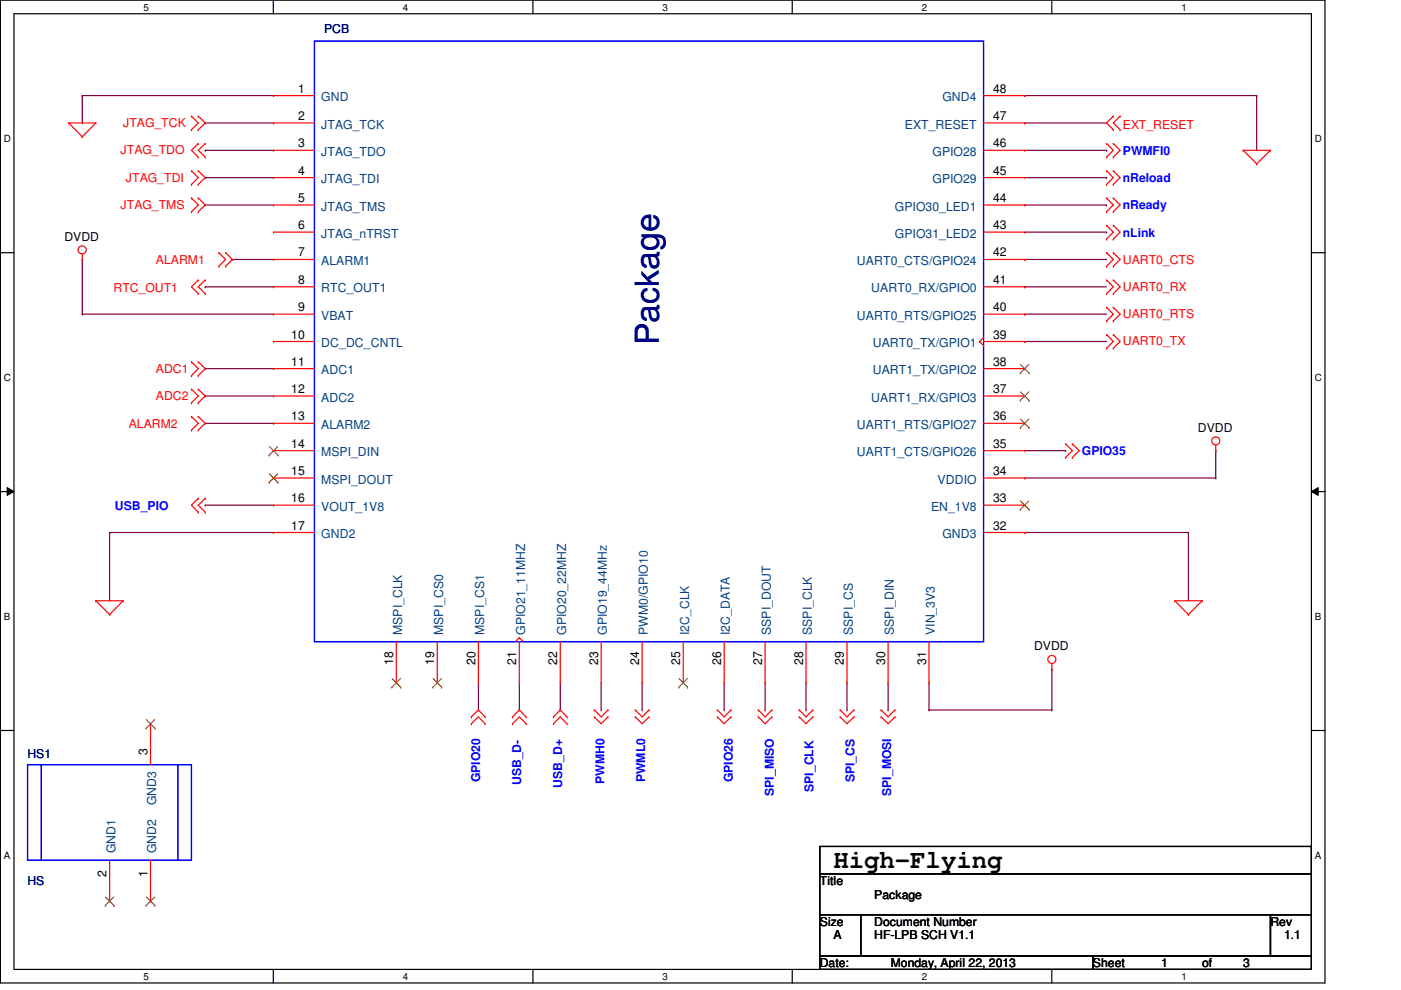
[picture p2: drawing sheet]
<svg xmlns="http://www.w3.org/2000/svg" width="297mm" height="210mm" viewBox="0 0 297 210" stroke-linecap="round" stroke-linejoin="round" font-family="sans-serif">
<path d="M.1 0h280.8v208.5h-280.8zM3 2.9h275v202.7h-275z" fill="none" stroke="#000" stroke-width=".25"/>
<g fill="#fff">
<path d="M30.4 .3h1.2v2.4h-1.2z"/>
<path d="M30.4 205.9h1.2v2.3h-1.2z"/>
</g>
<path d="M58 0v2.9M58 205.6v2.9" fill="none" stroke="#000" stroke-width=".25"/>
<g fill="#fff">
<path d="M85.4 .3h1.2v2.4h-1.2z"/>
<path d="M85.4 205.9h1.2v2.3h-1.2z"/>
</g>
<path d="M113 0v2.9M113 205.6v2.9" fill="none" stroke="#000" stroke-width=".25"/>
<g fill="#fff">
<path d="M140.5 .3h1.1v2.4h-1.1z"/>
<path d="M140.5 205.9h1.1v2.3h-1.1z"/>
</g>
<path d="M168 0v2.9M168 205.6v2.9" fill="none" stroke="#000" stroke-width=".25"/>
<g fill="#fff">
<path d="M195.4 .3h1.2v2.4h-1.2z"/>
<path d="M195.4 205.9h1.2v2.3h-1.2z"/>
</g>
<path d="M223 0v2.9M223 205.6v2.9" fill="none" stroke="#000" stroke-width=".25"/>
<g fill="#fff">
<path d="M250.5 .3h1.1v2.4h-1.1z"/>
<path d="M250.5 205.9h1.1v2.3h-1.1z"/>
<path d="M.8 28.2h1.5v2.4h-1.5z"/>
<path d="M278.8 28.2h1.4v2.4h-1.4z"/>
<path d="M.8 78.9h1.5v2.3h-1.5z"/>
<path d="M278.8 78.9h1.4v2.3h-1.4z"/>
</g>
<path d="M.1 53.6h2.9M278 53.6h2.9" fill="none" stroke="#000" stroke-width=".25"/>
<g fill="#fff">
<path d="M.8 129.6h1.4v2.3h-1.4z"/>
<path d="M278.8 129.6h1.3v2.3h-1.3z"/>
</g>
<path d="M.1 104.3h2.9M278 104.3h2.9" fill="none" stroke="#000" stroke-width=".25"/>
<path d="M1.5 103.4l1.5 .9-1.5 .8zM278 104.3l1.5-.9v1.7z" fill="#000"/>
<path d="M1.5 103.4l1.5 .9-1.5 .8zM278 104.3l1.5-.9v1.7z" fill="none" stroke="#000" stroke-width=".21"/>
<g fill="#fff">
<path d="M.8 180.3h1.4v2.3h-1.4z"/>
<path d="M278.8 180.3h1.3v2.3h-1.3z"/>
</g>
<path d="M.1 154.9h2.9M278 154.9h2.9M173.8 179.5h104.2v5.8h-104.2zM173.8 185.3h104.2v8.7h-104.2zM173.8 194h8.7v8.7h-8.7zM182.5 194h86.9v8.7h-86.9zM269.4 194h8.6v8.7h-8.6zM173.8 202.7h57.9v2.9h-57.9zM231.7 202.7h46.3v2.9h-46.3z" fill="none" stroke="#000" stroke-width=".25"/>
<g fill="none" stroke="#800040" stroke-width=".25">
<path d="M17.4 20.3h.1M17.4 26.1h.1M17.4 20.3h40.6M17.4 20.3v5.8M43.5 37.7h.1M43.5 26.1h.1M43.5 31.9h.1M43.5 37.7h14.5M43.5 26.1h14.5M43.5 31.9h14.5M217.3 20.3h.1M217.3 26.1h.1"/>
<path d="M217.3 20.3h49.1M217.3 37.7h17.3M217.3 26.1h17.3M217.3 31.9h17.3M234.6 37.7h.1M234.6 31.9h.1M266.4 20.3h.1M266.4 20.3v11.6M17.4 55h.1M17.4 55v11.6M43.5 43.5h.1M43.5 43.5h14.5"/>
<path d="M49.3 55h.1M49.3 55h8.7M217.3 55h.1M217.3 55h17.3M217.3 43.5h17.3M217.3 49.2h17.3M234.6 43.5h.1M234.6 49.2h.1M17.4 66.6h.1M17.4 66.6h40.6M43.5 78.2h.1M43.5 60.8h.1"/>
<path d="M43.5 78.2h14.5M43.5 60.8h14.5M217.3 66.6h.1M217.3 72.4h.1M217.3 60.8h.1M217.3 60.8h17.3M217.3 66.6h17.3M217.3 72.4h17.3M43.5 89.8h.1M43.5 84h.1M43.5 89.8h14.5M43.5 84h14.5"/>
<path d="M217.3 95.6h8.6M225.9 95.6h.1M257.8 95.6h.1M257.8 95.6v5.8M23.2 112.9h.1M23.2 112.9h34.8M23.2 112.9v14.5M43.5 107.1h.1M43.5 107.1h14.5M217.3 112.9h.1M217.3 112.9h34.7M217.3 101.4h40.5"/>
<path d="M252 112.9h.1M252 112.9v14.5M257.8 101.4h.1M101.4 150.6h.1M101.4 144.8v5.8M110.1 150.6h.1M110.1 144.8v5.8M118.8 150.6h.1M118.8 144.8v5.8M127.5 150.6h.1M127.5 144.8v5.8M136.1 150.6h.1"/>
<path d="M136.1 144.8v5.8M153.5 150.6h.1M153.5 144.8v5.8M162.2 150.6h.1M162.2 144.8v5.8M170.9 150.6h.1M170.9 144.8v5.8M179.6 150.6h.1M179.6 144.8v5.8M188.3 150.6h.1M188.3 144.8v5.8M197 150.6h.1"/>
<path d="M197 144.8v5.8M197 150.6h26M223 150.6h.1M223 141.9h.1M223 141.9v8.7"/>
</g>
<g fill="none" stroke="#f00" stroke-width=".25">
<path d="M14.6 26.1h.1M14.6 26.1h5.7M14.6 26.1l2.8 2.9M17.4 29h.1M20.3 26.1h.1M20.3 26.1l-2.9 2.9M40.6 24.6h.1M40.6 27.5h.1M40.6 36.2h.1M40.6 39.1h.1M40.6 24.6l1.4 1.5-1.4 1.4M40.6 36.2l1.4 1.5-1.4 1.4"/>
<path d="M42 27.5h.1M42 24.6h.1M42 30.4h.1M42 33.3h.1M42 39.1h.1M42 36.2h.1M42 24.6l1.5 1.5-1.5 1.4M42 30.4l-1.4 1.5 1.4 1.4M42 36.2l1.5 1.5-1.5 1.4M43.5 30.4h.1M43.5 33.3h.1M43.5 30.4l-1.5 1.5 1.5 1.4"/>
<path d="M58 20.3h.1M58 37.7h.1M58 31.9h.1M58 26.1h.1M58 26.1h8.7M58 31.9h8.7M58 20.3h8.7M58 37.7h8.7M208.5 26.1h8.8M208.5 31.9h8.8M208.5 20.3h8.8M208.5 37.7h8.8"/>
<path d="M217.3 26.1h.1M217.3 20.3h.1M217.3 31.9h.1M217.3 37.7h.1M234.6 36.2h.1M234.6 39.1h.1M234.6 30.4h.1M234.6 33.3h.1M234.6 36.2l1.4 1.5-1.4 1.4M234.6 30.4l1.4 1.5-1.4 1.4M236 27.5h.1M236 24.6h.1"/>
<path d="M236 36.2h.1M236 39.1h.1M236 30.4h.1M236 33.3h.1M236 24.6l-1.4 1.5 1.4 1.4M236 36.2l1.5 1.5-1.5 1.4M236 30.4l1.5 1.5-1.5 1.4M237.5 24.6h.1M237.5 27.5h.1M237.5 24.6l-1.5 1.5 1.5 1.4M263.6 31.9h.1M263.6 31.9h5.8"/>
<path d="M263.6 31.9l2.8 2.9M266.4 34.8h.1M269.4 31.9h.1M269.4 31.9l-3 2.9M17.4 55h.1M17.4 53.9v1.1M40.6 42h.1M40.6 44.9h.1M40.6 42l1.4 1.5-1.4 1.4M42 44.9h.1M42 42h.1M42 59.4h.1"/>
<path d="M42 42l1.5 1.5-1.5 1.4M42 59.4l-1.4 1.4 1.4 1.5M43.5 59.4h.1M43.5 59.4l-1.5 1.4 1.5 1.5M46.4 56.5h.1M46.4 53.6h.1M46.4 53.6l1.4 1.4-1.4 1.5M47.8 53.6h.1M47.8 56.5h.1M47.8 53.6l1.5 1.4-1.5 1.5M58 55h.1M58 43.5h.1"/>
<path d="M58 49.2h.1M58 55h8.7M58 49.2h8.7M58 43.5h8.7M208.5 55h8.8M208.5 49.2h8.8M208.5 43.5h8.8M217.3 55h.1M217.3 49.2h.1M217.3 43.5h.1M234.6 53.6h.1M234.6 56.5h.1"/>
<path d="M234.6 59.4h.1M234.6 42h.1M234.6 44.9h.1M234.6 47.8h.1M234.6 50.7h.1M234.6 53.6l1.4 1.4-1.4 1.5M234.6 59.4l1.4 1.4-1.4 1.5M234.6 42l1.4 1.5-1.4 1.4M234.6 47.8l1.4 1.4-1.4 1.5M236 53.6h.1M236 56.5h.1M236 59.4h.1"/>
<path d="M236 42h.1M236 44.9h.1M236 47.8h.1M236 50.7h.1M236 53.6l1.5 1.4-1.5 1.5M236 59.4l1.5 1.4-1.5 1.5M236 42l1.5 1.5-1.5 1.4M236 47.8l1.5 1.4-1.5 1.5M40.6 79.7h.1M40.6 76.8h.1M40.6 76.8l1.4 1.4-1.4 1.5M42 62.3h.1"/>
<path d="M42 76.8h.1M42 79.7h.1M42 76.8l1.5 1.4-1.5 1.5M43.5 62.3h.1M58 60.8h.1M58 72.4h.1M58 78.2h.1M58 66.6h.1M58 60.8h8.7M58 72.4h8.7M58 78.2h8.7M58 66.6h8.7"/>
<path d="M207.7 72.4h.1M207.7 72.4l.8 .9M208.5 73.3h.1M208.5 60.8h8.8M208.5 72.4h8.8M208.5 78.2h8.8M208.5 66.6h8.8M208.5 71.6l-.8 .8M217.3 78.2h.1M217.3 66.6h.1M217.3 72.4h.1M217.3 60.8h.1"/>
<path d="M234.6 71h.1M234.6 73.9h.1M234.6 62.3h.1M234.6 65.2h.1M234.6 68.1h.1M234.6 71l1.4 1.4-1.4 1.5M234.6 65.2l1.4 1.4-1.4 1.5M236 71h.1M236 73.9h.1M236 62.3h.1M236 65.2h.1M236 68.1h.1"/>
<path d="M236 71l1.5 1.4-1.5 1.5M236 65.2l1.5 1.4-1.5 1.5M40.6 91.2h.1M40.6 88.3h.1M40.6 85.4h.1M40.6 82.5h.1M40.6 88.3l1.4 1.5-1.4 1.4M40.6 82.5l1.4 1.5-1.4 1.4M42 88.3h.1M42 91.2h.1M42 82.5h.1M42 85.4h.1"/>
<path d="M42 88.3l1.5 1.5-1.5 1.4M42 82.5l1.5 1.5-1.5 1.4M58 89.8h.1M58 95.6h.1M58 84h.1M58 89.8h8.7M58 84h8.7M58 95.6h8.7M208.5 89.8h8.8M208.5 84h8.8M208.5 95.6h8.8M217.3 89.8h.1"/>
<path d="M217.3 84h.1M217.3 95.6h.1M225.9 94.1h.1M225.9 97h.1M225.9 94.1l1.5 1.5-1.5 1.4M227.4 94.1h.1M227.4 97h.1M227.4 94.1l1.4 1.5-1.4 1.4M257.8 95.6h.1M257.8 94.4v1.2M42 105.7h.1M42 108.6h.1"/>
<path d="M42 105.7l-1.4 1.4 1.4 1.5M43.5 105.7h.1M43.5 108.6h.1M43.5 105.7l-1.5 1.4 1.5 1.5M58 107.1h.1M58 112.9h.1M58 101.4h.1M58 107.1h8.7M58 101.4h8.7M58 112.9h8.7M208.5 107.1h8.8M208.5 101.4h8.8"/>
<path d="M208.5 112.9h8.8M217.3 101.4h.1M217.3 107.1h.1M217.3 112.9h.1M20.3 127.4h.1M20.3 127.4h5.8M20.3 127.4l2.9 2.9M23.2 130.3h.1M26.1 127.4h.1M26.1 127.4l-2.9 2.9M84 136.1v8.7M92.7 136.1v8.7"/>
<path d="M101.4 136.1v8.7M110.1 135.3h.1M110.1 135.3l-.8 .8M110.1 135.3l.9 .8M110.1 136.1v8.7M111 136.1h.1M118.8 136.1v8.7M127.5 136.1v8.7M136.1 136.1v8.7M144.9 136.1v8.7M153.5 136.1v8.7M162.2 136.1v8.7"/>
<path d="M170.9 136.1v8.7M179.6 136.1v8.7M188.3 136.1v8.7M197 136.1v8.7M249.1 127.4h.1M249.1 127.4h5.8M249.1 127.4l2.9 2.9M252 130.3h.1M254.9 127.4h.1M254.9 127.4l-2.9 2.9M31.9 153.5h.1M31.9 153.5v8.7"/>
<path d="M84 144.8h.1M92.7 144.8h.1M99.9 152.1h.1M99.9 153.5h.1M99.9 152.1l1.5-1.5 1.5 1.5M99.9 153.5l1.5-1.4 1.5 1.4M101.4 144.8h.1M102.9 152.1h.1M102.9 153.5h.1M108.7 152.1h.1M108.7 153.5h.1M108.7 153.5l1.4-1.4 1.4 1.4"/>
<path d="M108.7 152.1l1.4-1.5 1.4 1.5M110.1 144.8h.1M111.5 152.1h.1M111.5 153.5h.1M117.3 152.1h.1M117.3 153.5h.1M117.3 152.1l1.5-1.5 1.4 1.5M117.3 153.5l1.5-1.4 1.4 1.4M118.8 144.8h.1M120.2 152.1h.1M120.2 153.5h.1M126 152.1h.1"/>
<path d="M126 150.6h.1M126 152.1l1.5 1.4 1.4-1.4M126 150.6l1.5 1.5 1.4-1.5M127.5 144.8h.1M128.9 152.1h.1M128.9 150.6h.1M134.7 152.1h.1M134.7 150.6h.1M134.7 152.1l1.4 1.4 1.5-1.4M134.7 150.6l1.4 1.5 1.5-1.5M136.1 144.8h.1M137.6 152.1h.1"/>
<path d="M137.6 150.6h.1M144.9 144.8h.1M152.1 152.1h.1M152.1 150.6h.1M152.1 152.1l1.4 1.4 1.5-1.4M152.1 150.6l1.4 1.5 1.5-1.5M153.5 144.8h.1M155 152.1h.1M155 150.6h.1M160.8 152.1h.1M160.8 150.6h.1M160.8 152.1l1.4 1.4 1.5-1.4"/>
<path d="M160.8 150.6l1.4 1.5 1.5-1.5M162.2 144.8h.1M163.7 152.1h.1M163.7 150.6h.1M169.5 152.1h.1M169.5 150.6h.1M169.5 152.1l1.4 1.4 1.4-1.4M169.5 150.6l1.4 1.5 1.4-1.5M170.9 144.8h.1M172.3 152.1h.1M172.3 150.6h.1M178.1 152.1h.1"/>
<path d="M178.1 150.6h.1M178.1 152.1l1.5 1.4 1.5-1.4M178.1 150.6l1.5 1.5 1.5-1.5M179.6 144.8h.1M181.1 152.1h.1M181.1 150.6h.1M186.8 152.1h.1M186.8 150.6h.1M186.8 152.1l1.5 1.4 1.4-1.4M186.8 150.6l1.5 1.5 1.4-1.5M188.3 144.8h.1M189.7 152.1h.1"/>
<path d="M189.7 150.6h.1M197 144.8h.1M223 141.9h.1M223 140.8v1.1M23.2 191.1h.1M23.2 182.5v8.6M31.9 191.1h.1M31.9 182.5v8.6"/>
<circle cx="17.4" cy="53" r=".86"/>
<circle cx="257.8" cy="93.5" r=".85"/>
<circle cx="223" cy="139.9" r=".85"/>
</g>
<path d="M66.7 8.7h141.8v127.4h-141.8zM5.8 162.2h34.8v20.3h-34.8zM8.8 162.2h.1M8.8 162.2v20.3M37.7 162.2h.1M37.7 162.2v20.3" fill="none" stroke="#00f" stroke-width=".25"/>
<g fill="none" stroke="#804000" stroke-width=".21">
<path d="M216.3 79.1h.1M216.4 77.3l1.8 1.8M218.1 77.3l-1.8 1.8M218.2 79.1h.1M57.1 96.5h.1M57.1 94.7l1.8 1.8M58.9 94.7l-1.8 1.8M58.9 96.5h.1M216.3 90.7h.1M216.3 84.9h.1M216.4 88.9l1.8 1.8M216.4 83.1l1.8 1.8"/>
<path d="M218.1 88.9l-1.8 1.8M218.1 83.1l-1.8 1.8M218.2 90.7h.1M218.2 84.9h.1M57.1 102.3h.1M57.1 100.5l1.8 1.8M58.9 100.5l-1.8 1.8M58.9 102.3h.1M216.3 108.1h.1M216.4 106.3l1.8 1.8M218.1 106.3l-1.8 1.8M218.2 108.1h.1"/>
<path d="M31 154.4h.1M31 152.6l1.8 1.8M32.8 152.6l-1.8 1.8M32.8 154.4h.1M83.1 145.8h.1M83.1 143.9l1.9 1.9M84.9 143.9l-1.8 1.9M85 145.8h.1M91.8 145.8h.1M91.8 143.9l1.8 1.9M93.6 143.9l-1.8 1.9M93.6 145.8h.1"/>
<path d="M143.9 145.8h.1M144 143.9l1.8 1.9M145.7 143.9l-1.8 1.9M145.8 145.8h.1M22.3 192.1h.1M22.3 190.2l1.9 1.9M24.1 190.2l-1.8 1.9M24.2 192.1h.1M31 192.1h.1M31 190.2l1.8 1.9M32.8 190.2l-1.8 1.9M32.8 192.1h.1"/>
</g>
<text font-size="6.9" fill="#000080" x="139.7" y="73.3" transform="rotate(-90 139.7 73.3)">Package</text>
<text font-size="5.5" x="176.7" y="184.1">High-Flying</text>
<g font-size="2.6" fill="#000080">
<text x="68.7" y="7">PCB</text>
<text x="5.8" y="160.7">HS1</text>
<text x="5.8" y="187.7">HS</text>
</g>
<g font-size="2.6">
<text x="63.2" y="19.6">1</text>
<text x="210.6" y="19.6">48</text>
<text x="63.2" y="25.4">2</text>
<text x="210.6" y="25.4">47</text>
<text x="63.2" y="31.2">3</text>
<text x="210.6" y="31.2">46</text>
<text x="63.2" y="37">4</text>
<text x="210.6" y="37">45</text>
<text x="63.2" y="42.8">5</text>
<text x="210.6" y="42.8">44</text>
<text x="13.7" y="51">DVDD</text>
<text x="63.2" y="48.6">6</text>
<text x="210.6" y="48.6">43</text>
<text x="63.2" y="54.4">7</text>
<text x="210.6" y="54.4">42</text>
<text x="63.2" y="60.2">8</text>
<text x="63.2" y="66">9</text>
<text x="210.6" y="66">40</text>
<text x="210.6" y="60.2">41</text>
<text x="61.8" y="71.8">10</text>
<text x="210.6" y="71.8">39</text>
<text x="61.8" y="77.6">11</text>
<text x="210.6" y="77.6">38</text>
<text x="61.8" y="83.4">12</text>
<text x="210.6" y="83.4">37</text>
<text x="61.8" y="89.2">13</text>
<text x="210.6" y="89.2">36</text>
<text x="61.8" y="95">14</text>
<text x="210.6" y="95">35</text>
<text x="254" y="91.5">DVDD</text>
<text x="61.8" y="100.8">15</text>
<text x="210.6" y="100.8">34</text>
<text x="61.8" y="106.5">16</text>
<text x="210.6" y="106.5">33</text>
<text x="61.8" y="112.3">17</text>
<text x="210.6" y="112.3">32</text>
<text x="219.2" y="137.9">DVDD</text>
<text x="83.4" y="141" transform="rotate(-90 83.4 141)">18</text>
<text x="92.1" y="141" transform="rotate(-90 92.1 141)">19</text>
<text x="100.8" y="141" transform="rotate(-90 100.8 141)">20</text>
<text x="109.5" y="141" transform="rotate(-90 109.5 141)">21</text>
<text x="118.1" y="141" transform="rotate(-90 118.1 141)">22</text>
<text x="126.8" y="141" transform="rotate(-90 126.8 141)">23</text>
<text x="135.5" y="141" transform="rotate(-90 135.5 141)">24</text>
<text x="144.2" y="141" transform="rotate(-90 144.2 141)">25</text>
<text x="152.9" y="141" transform="rotate(-90 152.9 141)">26</text>
<text x="161.6" y="141" transform="rotate(-90 161.6 141)">27</text>
<text x="170.3" y="141" transform="rotate(-90 170.3 141)">28</text>
<text x="178.9" y="141" transform="rotate(-90 178.9 141)">29</text>
<text x="187.7" y="141" transform="rotate(-90 187.7 141)">30</text>
<text x="196.3" y="141" transform="rotate(-90 196.3 141)">31</text>
<text x="31.3" y="160.1" transform="rotate(-90 31.3 160.1)">3</text>
<text x="22.6" y="185.9" transform="rotate(-90 22.6 185.9)">2</text>
<text x="31.3" y="185.9" transform="rotate(-90 31.3 185.9)">1</text>
<text x="173.8" y="187.7">Title</text>
<text x="185.4" y="190.6">Package</text>
<text x="173.8" y="196.3">Size</text>
<text x="185.4" y="196.3">Document Number</text>
<text x="269.4" y="196.3">Rev</text>
<text x="176.7" y="199.3">A</text>
<text x="185.4" y="199.3">HF-LPB SCH V1.1</text>
<text x="272.2" y="199.3">1.1</text>
<text x="173.8" y="205.1">Date:</text>
<text x="188.8" y="205.1">Monday, April 22, 2013</text>
<text x="231.7" y="205.1">Sheet</text>
<text x="246.2" y="205.1">1</text>
<text x="254.9" y="205.1">of</text>
<text x="263.6" y="205.1">3</text>
</g>
<g font-size="2.6" fill="#004080">
<text x="68.1" y="21.5">GND</text>
<text x="199.8" y="21.5">GND4</text>
<text x="68.1" y="27.3">JTAG_TCK</text>
<text x="191.9" y="27.3">EXT_RESET</text>
<text x="68.1" y="33.1">JTAG_TDO</text>
<text x="197.7" y="33.1">GPIO28</text>
<text x="68.1" y="38.9">JTAG_TDI</text>
<text x="197.7" y="38.9">GPIO29</text>
<text x="68.1" y="44.7">JTAG_TMS</text>
<text x="189.7" y="44.7">GPIO30_LED1</text>
<text x="68.1" y="50.4">JTAG_nTRST</text>
<text x="189.7" y="50.4">GPIO31_LED2</text>
<text x="68.1" y="56.2">ALARM1</text>
<text x="181.7" y="56.2">UART0_CTS/GPIO24</text>
<text x="68.1" y="62">RTC_OUT1</text>
<text x="184.7" y="62">UART0_RX/GPIO0</text>
<text x="68.1" y="67.8">VBAT</text>
<text x="181.7" y="67.8">UART0_RTS/GPIO25</text>
<text x="68.1" y="73.6">DC_DC_CNTL</text>
<text x="185" y="73.6">UART0_TX/GPIO1</text>
<text x="68.1" y="79.4">ADC1</text>
<text x="185" y="79.4">UART1_TX/GPIO2</text>
<text x="68.1" y="85.2">ADC2</text>
<text x="184.7" y="85.2">UART1_RX/GPIO3</text>
<text x="68.1" y="91">ALARM2</text>
<text x="181.7" y="91">UART1_RTS/GPIO27</text>
<text x="68.1" y="96.8">MSPI_DIN</text>
<text x="181.7" y="96.8">UART1_CTS/GPIO26</text>
<text x="68.1" y="102.6">MSPI_DOUT</text>
<text x="198.8" y="102.6">VDDIO</text>
<text x="68.1" y="108.3">VOUT_1V8</text>
<text x="197.4" y="108.3">EN_1V8</text>
<text x="68.1" y="114.1">GND2</text>
<text x="199.8" y="114.1">GND3</text>
<text x="85.3" y="134.7" transform="rotate(-90 85.3 134.7)">MSPI_CLK</text>
<text x="93.9" y="134.7" transform="rotate(-90 93.9 134.7)">MSPI_CS0</text>
<text x="102.7" y="134.7" transform="rotate(-90 102.7 134.7)">MSPI_CS1</text>
<text x="111.3" y="134.7" transform="rotate(-90 111.3 134.7)">GPIO21_11MHZ</text>
<text x="120" y="134.7" transform="rotate(-90 120 134.7)">GPIO20_22MHZ</text>
<text x="128.7" y="134.7" transform="rotate(-90 128.7 134.7)">GPIO19_44MHz</text>
<text x="137.4" y="134.7" transform="rotate(-90 137.4 134.7)">PWM0/GPIO10</text>
<text x="146.1" y="134.7" transform="rotate(-90 146.1 134.7)">I2C_CLK</text>
<text x="154.8" y="134.7" transform="rotate(-90 154.8 134.7)">I2C_DATA</text>
<text x="163.4" y="134.7" transform="rotate(-90 163.4 134.7)">SSPI_DOUT</text>
<text x="172.1" y="134.7" transform="rotate(-90 172.1 134.7)">SSPI_CLK</text>
<text x="180.8" y="134.7" transform="rotate(-90 180.8 134.7)">SSPI_CS</text>
<text x="189.5" y="134.7" transform="rotate(-90 189.5 134.7)">SSPI_DIN</text>
<text x="198.2" y="134.7" transform="rotate(-90 198.2 134.7)">VIN_3V3</text>
<text x="33.1" y="170.8" transform="rotate(-90 33.1 170.8)">GND3</text>
<text x="24.5" y="181" transform="rotate(-90 24.5 181)">GND1</text>
<text x="33.1" y="181" transform="rotate(-90 33.1 181)">GND2</text>
</g>
<g font-size="2.6" fill="#f00">
<text x="26.1" y="27">JTAG_TCK</text>
<text x="238.1" y="27.3">EXT_RESET</text>
<text x="25.6" y="32.8">JTAG_TDO</text>
<text x="26.7" y="38.6">JTAG_TDI</text>
<text x="25.6" y="44.3">JTAG_TMS</text>
<text x="33.1" y="55.9">ALARM1</text>
<text x="238.1" y="55.9">UART0_CTS</text>
<text x="24.1" y="62">RTC_OUT1</text>
<text x="238.1" y="61.7">UART0_RX</text>
<text x="238.1" y="67.5">UART0_RTS</text>
<text x="238.1" y="73.3">UART0_TX</text>
<text x="33.1" y="79.1">ADC1</text>
<text x="33.1" y="84.9">ADC2</text>
<text x="27.3" y="90.7">ALARM2</text>
</g>
<g font-size="2.6" fill="#00f">
<text x="238.1" y="32.9">PWMFI0</text>
<text x="238.1" y="38.7">nReload</text>
<text x="238.1" y="44.4">nReady</text>
<text x="238.1" y="50.2">nLink</text>
<text x="229.4" y="96.6">GPIO35</text>
<text x="24.4" y="108.1">USB_PIO</text>
<text x="101.8" y="165.9" transform="rotate(-90 101.8 165.9)">GPIO20</text>
<text x="110.5" y="166.5" transform="rotate(-90 110.5 166.5)">USB_D-</text>
<text x="119.2" y="167.1" transform="rotate(-90 119.2 167.1)">USB_D+</text>
<text x="128.1" y="166.2" transform="rotate(-90 128.1 166.2)">PWMH0</text>
<text x="136.8" y="165.9" transform="rotate(-90 136.8 165.9)">PWML0</text>
<text x="155.4" y="165.9" transform="rotate(-90 155.4 165.9)">GPIO26</text>
<text x="172.5" y="168" transform="rotate(-90 172.5 168)">SPI_CLK</text>
<text x="181.1" y="165.9" transform="rotate(-90 181.1 165.9)">SPI_CS</text>
<text x="164" y="168.8" transform="rotate(-90 164 168.8)">SPI_MISO</text>
<text x="189" y="168.8" transform="rotate(-90 189 168.8)">SPI_MOSI</text>
</g>
<g font-size="2.1">
<text x="30.4" y="2.2">5</text>
<text x="85.4" y="2.2">4</text>
<text x="140.5" y="2.2">3</text>
<text x="195.4" y="2.2">2</text>
<text x="250.5" y="2.2">1</text>
<text x=".8" y="30.1">D</text>
<text x="278.8" y="30.1">D</text>
<text x=".8" y="80.8">C</text>
<text x="278.8" y="80.8">C</text>
<text x=".8" y="131.5">B</text>
<text x="278.8" y="131.5">B</text>
<text x=".8" y="182.2">A</text>
<text x="278.8" y="182.2">A</text>
<text x="30.4" y="207.8">5</text>
<text x="85.4" y="207.8">4</text>
<text x="140.5" y="207.8">3</text>
<text x="195.4" y="207.8">2</text>
<text x="250.5" y="207.8">1</text>
</g>
</svg>
